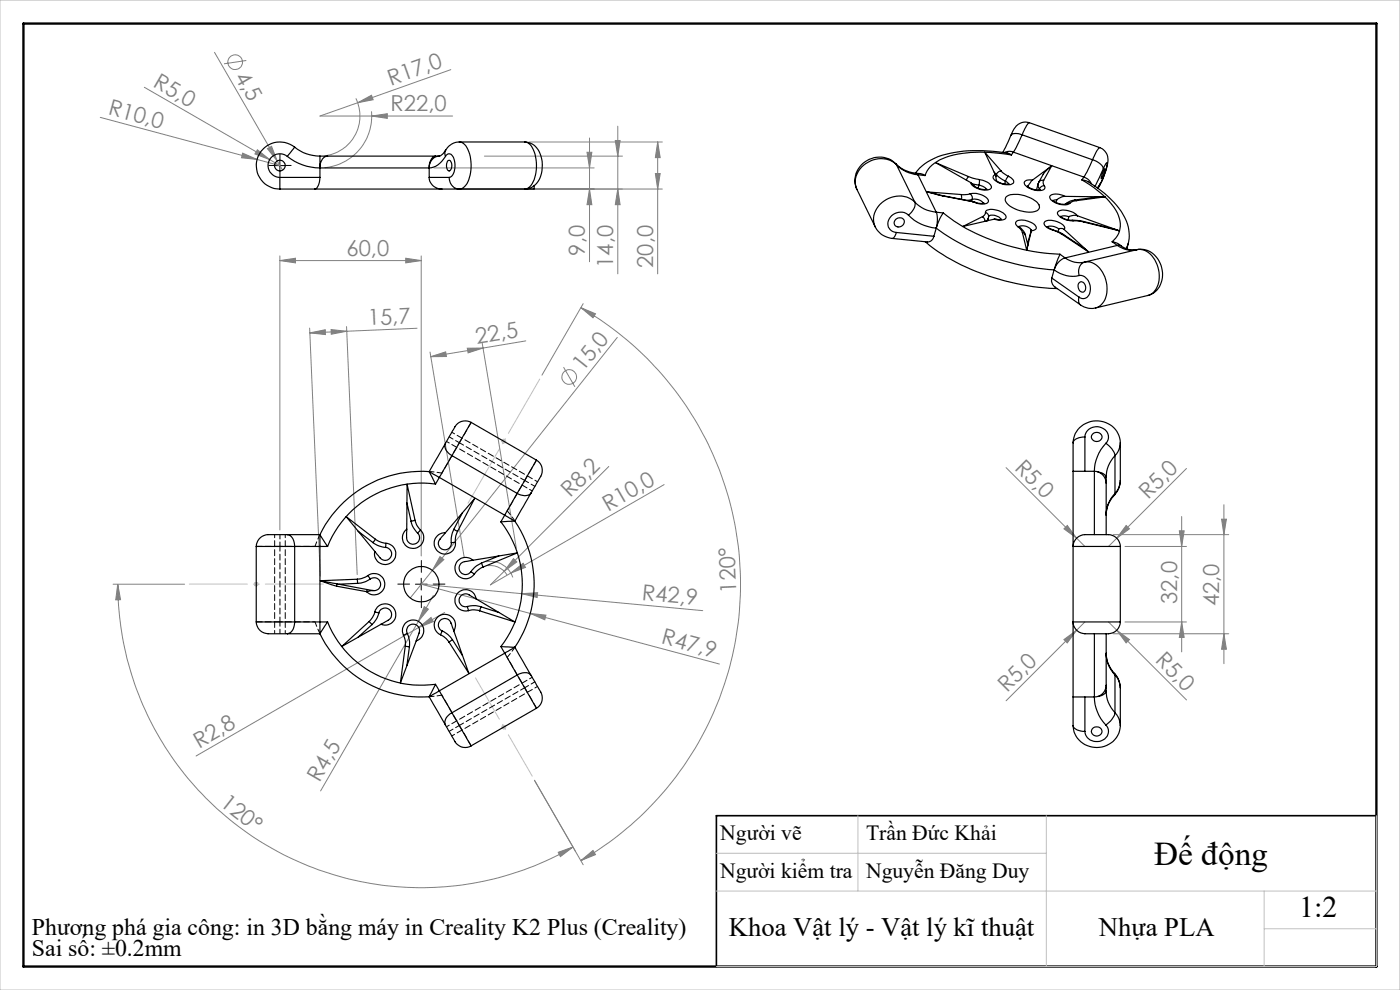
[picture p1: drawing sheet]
<svg xmlns="http://www.w3.org/2000/svg" width="297mm" height="210mm" viewBox="0 0 297 210" stroke-linecap="round" stroke-linejoin="round" font-family="sans-serif">
<g fill="none" stroke="#808080" stroke-width=".21">
<path d="M30.6 18.5l26.6 15.4M45.5 11.1l13.3 23M52.2 12.8l-4.7 .7M95.6 14.8l-19.7 7M21.3 24.9l33.2 8.9M51.5 32.5l3 1.3-3.3-.3zM54.5 33.8l4.9 1.3-2.2-1.2M54.6 31.8l2.6 2.1-3.1-1.2zM56.7 31.5l.9-.5 1.2 3.1zM58.8 34.1l1.1 2M75.5 20.9a8.5 8.5 0 0 1-6.6 12.1M75.9 21.8l2.9-1.6 .4 1z"/>
<path d="M75.9 21.8l-8 2.8h28.1M78.8 23.6a11 11 0 0 1-9.9 12M78.8 24.6l3.4-.5v1zM92 35.6h34M102.8 33.1h29.2M112.3 30.1h28.2M124.5 32.3h1.1l-.5 3.3zM125.1 29.3v26.2M130.5 29.8h1.1l-.5 3.3zM131.1 26.8v31.3M139 36.8h1.1l-.6 3.3zM139.5 30.1v28"/>
<path d="M139.5 30.1l.6 3.3h-1.1zM59.4 55.3l3.3-.5v1zM59.4 54.3v58.1M59.4 55.3h30M86.1 54.8l3.3 .5-3.3 .5zM89.4 54.3v63.6M125.1 40.1l.5 3.3h-1.1zM131.1 40.1l.5 3.3h-1.1zM140.5 40.1h-43.5M65.7 69.6l2.2 52.6M65.7 70.6l3.3-.7v1.1zM70.2 69.9l3.4 .4-3.3 .6z"/>
<path d="M73.5 69.3l2.3 52.6M73.6 70.3l-7.9 .3M88.5 69.6l-14.9 .7M91.2 74.7l7.3 43.4M91.4 75.7l3.1-1.1 .2 1zM99.1 73.9l3.4-.1-3.2 1.1zM102.3 72.8l7.2 43.5M102.5 73.8l-11.1 1.9M111.5 72.3l-9 1.5M119.6 77.9l2.4 4.1M123.2 65.3l3.1 1.3-.5 .8zM123.2 65.3a67.7 67.7 0 0 1 0 117.3"/>
<path d="M123.7 64.4l-8.7 15.2M131 71.6l-39.3 49.4M129.2 98.9l-22.2 22.3M213.4 99.2l16.8 16.7M251.7 99.4l-16.5 16.5M93.3 118.1l.9 .6-2.5 2.3zM103.1 119.2a5.1 5.1 0 0 1 5.7 3.3M108.9 118.5l.7 .7-2.6 2zM140.9 102.8l-36.9 21.3 3-2.9M225.7 112.2l.7-.7 2 2.7zM236.1 113.4h24.6M238.7 115.9h13"/>
<path d="M238.9 111.5l.7 .7-2.7 2zM250.2 112.6h1l-.5 3.3zM250.7 109.6v28.7M259.2 110.1h1l-.6 3.3zM259.6 107.1v33.7M24 123.9h15.2M25 123.9l.6 3.3h-1zM25 123.9a64.4 64.4 0 0 0 96.6 55.8M88.8 131.8l-20.8 36M88.8 133.1l2.6-2.1 .5 .9zM88.8 133.1l-47.2 27.3M90 128.7l.9 .5-2.1 2.6z"/>
<path d="M91.7 121l-4.7 5.9M91.9 126.3l-3.1 5.5M94.3 129.9l-5.5 3.2M103.4 120a4.2 4.2 0 0 1 4.2 1.9M108.4 121.6l2.6-2.1 .5 .9zM110.7 125.9l3.4-.2-.2 1zM110.7 125.9l-21.3-2 23.1 6.2M110.7 125.9l38.4 3.6M112.5 130.1l3.3 .4-.2 1zM112.5 130.1l40.1 10.8M225.7 135.7l2.7-2-2 2.7zM230.2 131.9l-16.8 16.8"/>
<path d="M235.2 131.9l16.5 16.6M236.1 134.4h24.6M236.9 133.7l2.7 2-.7 .7zM238.7 131.9h13M250.7 131.9l.5 3.3h-1zM259.6 134.4l.6 3.3h-1zM113.4 165.5l10.3 17.9M118.4 180.8l3.2-1.1-2.7 2zM123.2 182.6l2.6-2.2 .5 .9z"/>
<circle cx="49.9" cy="13.2" r="1.55"/>
<circle cx="120.8" cy="80" r="1.54"/>
</g>
<g fill="none" stroke="#c0c0c0" stroke-width=".21">
<path d="M0 0h297v210h-297zM106.4 93.6h1M106.5 93.3l.7 .7M106.9 93.1v1M107.2 93.3l-.7 .7M53.9 123.9h1M54 123.6l.7 .7M54.4 123.4v1M54.7 123.6l-.7 .7M106.4 154.2h1M106.5 153.9l.7 .7M106.9 153.7v1"/>
<path d="M107.2 153.9l-.7 .7M182 173v16M222 173v32M292 173v32h-140M152 189h140M152 181h70M268.2 189v16M268.2 197h23.8"/>
</g>
<path d="M58.1 35.1h-1.1M59.4 33.8v-1.1M59.4 36.3v1.2M60.6 35.1h1.2M86.9 123.9h-2.5M89.4 121.4v-2.5M89.4 126.4v2.5M91.9 123.9h2.5" fill="none" stroke="#000" stroke-width=".21" stroke-dasharray="15.2 1.3 1.3 1.3"/>
<path d="M58.1 35.1h2.5M59.4 33.9v2.5M88.1 123.9h2.5M89.4 122.7v2.5" fill="none" stroke="#000" stroke-width=".21"/>
<path d="M292 173h-140v32" fill="none" stroke="#000" stroke-width=".35"/>
<path d="M5 5h287v200h-287z" fill="none" stroke="#000" stroke-width=".5"/>
<path d="M99.3 106.8l15.2-26.4" fill="none" stroke="#c0c0c0" stroke-width=".21" stroke-dasharray="15.2 1.3 1.3 1.3" stroke-dashoffset="1.9"/>
<path d="M100.9 143.8l12 20.8" fill="none" stroke="#c0c0c0" stroke-width=".21" stroke-dasharray="15.2 1.3 1.3 1.3" stroke-dashoffset="5.1"/>
<path d="M68.6 123.9h-28.4" fill="none" stroke="#c0c0c0" stroke-width=".21" stroke-dasharray="15.2 1.3 1.3 1.3" stroke-dashoffset="2.9"/>
<g fill="#808080">
<path d="M56.7 31.5l.9-.5 1.2 3.1z"/>
<path d="M225.7 112.2l.7-.7 2 2.7z"/>
<path d="M54.6 31.8l2.6 2.1-3.1-1.2z"/>
<path d="M51.5 32.5l3 1.3-3.3-.3z"/>
<path d="M75.9 21.8l2.9-1.6 .4 1z"/>
<path d="M108.4 121.6l2.6-2.1 .5 .9z"/>
<path d="M88.8 133.1l2.6-2.1 .5 .9z"/>
<path d="M108.9 118.5l.7 .7-2.6 2z"/>
<path d="M238.9 111.5l.7 .7-2.7 2z"/>
<path d="M225.7 135.7l2.7-2-2 2.7z"/>
<path d="M93.3 118.1l.9 .6-2.5 2.3z"/>
<path d="M90 128.7l.9 .5-2.1 2.6z"/>
<path d="M236.9 133.7l2.7 2-.7 .7z"/>
<path d="M112.5 130.1l3.3 .4-.2 1z"/>
<path d="M110.7 125.9l3.4-.2-.2 1z"/>
<path d="M78.8 24.6l3.4-.5v1z"/>
<path d="M123.2 182.6l2.6-2.2 .5 .9zM123.2 65.3l3.1 1.3-.5 .8z"/>
<path d="M25 123.9l.6 3.3h-1zM118.4 180.8l3.2-1.1-2.7 2z"/>
<path d="M86.1 54.8l3.3 .5-3.3 .5zM59.4 55.3l3.3-.5v1z"/>
<path d="M65.7 70.6l3.3-.7v1.1zM70.2 69.9l3.4 .4-3.3 .6z"/>
<path d="M91.4 75.7l3.1-1.1 .2 1zM99.1 73.9l3.4-.1-3.2 1.1z"/>
<path d="M125.1 40.1l.5 3.3h-1.1zM124.5 32.3h1.1l-.5 3.3zM139 36.8h1.1l-.6 3.3zM139.5 30.1l.6 3.3h-1.1z"/>
<path d="M130.5 29.8h1.1l-.5 3.3zM131.1 40.1l.5 3.3h-1.1z"/>
<path d="M259.2 110.1h1l-.6 3.3zM259.6 134.4l.6 3.3h-1zM250.2 112.6h1l-.5 3.3zM250.7 131.9l.5 3.3h-1z"/>
</g>
<g fill="none" stroke="#000" stroke-width=".25">
<path d="M59.4 37.6v2.5M59.4 37.6h8.5M61 33.2a2.51 2.51 0 0 0-4 1.1 2.51 2.51 0 0 0 2.4 3.3M61 33.2a11.2 11.2 0 0 0 6.9 2.4M62.5 31.2a5 5 0 0 0-7.8 2.2 5 5 0 0 0 4.7 6.7M62.5 31.2l-1.5 2M62.5 31.2a8.5 8.5 0 0 0 5.4 1.9M67.9 35.6h23.2M67.9 37.6a3.6 3.6 0 0 1-.8 2.4l-.3 .1M67.9 33.1v2.5M67.9 35.6v2M67.9 33.1h1.6"/>
<path d="M69.5 33.1a2.08 2.08 0 0 0-1.6 2.5M69.5 33.1h22.9M91.1 37.6a2.57 2.57 0 0 0 2.6 2.5M91.1 37.6h4.2M91.1 35.6v2M92.4 33.1a2.12 2.12 0 0 0-1.3 2.5M92.4 33.1h.8M93.2 33.1a2.31 2.31 0 0 0-2.1 2.5M94.5 33.2a.88 .88 0 0 1 .9-.6 .88 .88 0 0 1 .8 .8 3.9 3.9 0 0 1-.5 4.1l-.4 .1M94.5 33.2a4.4 4.4 0 0 1-3.4 2.4M94.5 31.8l-.5 .8-.8 .5M94.5 31.8l-.1 .7 .1 .7"/>
<path d="M95 34.1l.1-.1a.99 .99 0 0 1 .7 1.5l-.1 .3a.46 .46 0 0 1-.4 .5 .46 .46 0 0 1-.5-.5l-.1-.8zM97.4 30.1a3.4 3.4 0 0 0-2.9 1.7M97.4 30.1a2.38 2.38 0 0 1 2 2.1 8.4 8.4 0 0 1-.6 7.1 1.94 1.94 0 0 1-2.2 .7 1.94 1.94 0 0 1-1.3-1.9v-.5M97.4 30.1h13.9M111.3 30.1a3.9 3.9 0 0 1 3.6 3.5 5.5 5.5 0 0 1-2.4 6.3l-1.2 .2M111.3 30.1a2.38 2.38 0 0 1 2 2.1 8.1 8.1 0 0 1-.9 7.4l-.5 .4-.6 .1M113.3 39.4v.7h-2M190 34.7a5.1 5.1 0 0 0-5.9-.7 5.1 5.1 0 0 0-2.6 5.4l.3 .8M190 34.7a6.6 6.6 0 0 0 4.4 2.1M190 34.7l.2 .3M190.2 35a7 7 0 0 0 4.5 2.1M190.2 35a5.3 5.3 0 0 0-5.6-.8 5.3 5.3 0 0 0-3.2 4.6l.4 1.4 3.9 7.9"/>
<path d="M190.2 35l3.9 7.9M194.4 36.8a3 3 0 0 1 1.9 .4M194.4 36.8l.3 .3M194.7 37.1l3.9 7.9M194.7 37.1l1.6 .1M205.5 37.5l2.3 .6M205.5 37.5l-.5 .7M205.5 37.5l-7-3 7.4 4.2M205.9 38.7a3.7 3.7 0 0 0 3.4 1.4h.1M206.3 39l1.4 .3M207.7 39.3a1.93 1.93 0 0 1 1.5 .9M207.7 39.3l-.2 .6"/>
<path d="M207.8 38.1a2.96 2.96 0 0 1 2.5 1.5 1.14 1.14 0 0 1-1.5 .7 3.3 3.3 0 0 1-2.9-1.6M207.8 38.1l-.1 1.2M210.9 36.5l.5 .5M211.1 37a.67 .67 0 0 0-.4 .7 .67 .67 0 0 0 .4 .6 3.6 3.6 0 0 0 3.9 .5 1.22 1.22 0 0 0-1-1.4M211.1 37l.2 1.2M211.3 38.2v.1a3.2 3.2 0 0 0 2.8 .7M211.4 37l.5 .6 1.4 .8M211.4 37l-.1 .5M212.4 36.3l.4 .4 1.2 .7M212.4 36.3a1.21 1.21 0 0 0-1 .7M212.4 36.3l-3.5-4 2.2 4.7M213.3 38.4l.7 .6"/>
<path d="M213.3 38.4l-.2 .6M214 37.4l-.7 1M214.5 28.7l-1.8 3.6M214.6 32.9l-.4-.3a31 31 0 0 0-15.2 .6 10.3 10.3 0 0 0-4.8 3.5M214.6 32.9a29.3 29.3 0 0 0-13.8 .4 6.5 6.5 0 0 0-4.5 3.9M215 32.3l-.8-.2-1.1 .2M215 32.3l-.4 .6M215 32.3l14.9 5.3M216.9 28.6l-1.9 3.7M216.9 28.6a2.13 2.13 0 0 0-2.4 .1M216.9 28.6l14.9 5.3M217.9 39.5l.5 .4 .9 .3h1.4"/>
<path d="M218.1 39.5v.1M218.1 39.5l-.1 .1M218.4 26a3.1 3.1 0 0 0-3.8 2.5l-.1 .2M218.4 26a4.3 4.3 0 0 0-1.5 2.6M218.4 26l14.9 5.3M219 38.2a1.35 1.35 0 0 0-1.7 .6 2.53 2.53 0 0 0 2.3 1.5 1.55 1.55 0 0 0 2.1-.6l-.2-.3M219 38.2l-.9 1.3M220.2 39v.6l.3 .5M220.2 39l-.3 1.3M220.4 38.6l-.2 .4M221.4 38.3a1.03 1.03 0 0 0 .1 1.1M221.4 38.3h-.7l-.3 .3"/>
<path d="M221.5 39.4a.98 .98 0 0 0-1 .7M223.1 35.2l-1.7 1.6-1 1.8M223.1 35.2l-1.7 3.1M223.1 35.2l-4.1 3M229.5 38.2h.5a19.4 19.4 0 0 1 8.9 8.6 7.8 7.8 0 0 1 .4 4.9M229.5 38.2a18 18 0 0 1 7.8 7.5 4.7 4.7 0 0 1-1.4 5.6M229.9 37.6l1.1 .6 .5 .8M229.9 37.6l-.4 .6M231.8 33.9l-1.9 3.7M231.8 33.9a3.1 3.1 0 0 1 2.3 1.9M233.1 39.6l-.2 .3M233.3 31.3a2.89 2.89 0 0 1 1.5 3.9l-.8 2.8-.9 1.6"/>
<path d="M233.3 31.3a3.8 3.8 0 0 0-1.3 2.1l-.2 .5M233.4 39l-.3 .6M233.4 39l-.6 .9M234.1 35.8l.7-1.3a10.4 10.4 0 0 1-1.4 4.5M234.1 35.8l-1.8 3.7M234.3 35.8l-.1 1-.6 1.1 .2-1zM59.4 40.1h7.4M66.8 40.1h26.9M93.7 40.1h17.6M185.7 48.1a4.4 4.4 0 0 0 3.6 2.5M190 46.5a.99 .99 0 0 1 1.7 .1 .99 .99 0 0 1-.7 1.5 .92 .92 0 0 1-1.2-.3 .92 .92 0 0 1 .2-1.3zM190.1 49.3l-.3 .9-.5 .4"/>
<path d="M190.1 49.3l8 .8M192.7 45.6a2.61 2.61 0 0 0-3-.2 2.61 2.61 0 0 0-1.2 2.7l.6 .9 1 .3M192.7 45.6a9.3 9.3 0 0 0 5.9 2.8M194.1 42.9a2.72 2.72 0 0 1-1.4 2.7M194.1 42.9a6.8 6.8 0 0 0 4.5 2.1M194.1 42.9a5.4 5.4 0 0 0-8.1 1.4 3.9 3.9 0 0 0-.3 3.8M196.3 51.3a46.5 46.5 0 0 0 24.1 9.7l3.9 .2M196.6 40.7l3.5 .8M196.6 40.7l3.5 .9M196.6 40.7l7.3 .6M198.1 50.1l-.4 .9-.7 .3-7.7-.7M198.6 48.4a48.7 48.7 0 0 0 25 8.8"/>
<path d="M198.6 45a5.6 5.6 0 0 1 0 3.4M198.6 48.4l-.5 1.7M198.6 45l1.5 .2M200.1 41.5v.1M200.1 41.5l6.2 1.2M200.1 41.6l6.3 1.2M200.1 45.2l-.7 1.1-.8 2.1M200.1 45.2a42.7 42.7 0 0 0 21.5 8.5l3.3 .2M203.9 41.3l.1 1M205.8 41.1l-1.9 .2M205.8 41.1a3.7 3.7 0 0 1 3.9 1.4 1.06 1.06 0 0 1-1.5 .8l-1.8-.5M205.8 41.1a1.08 1.08 0 0 1 .4 1.2"/>
<path d="M206.2 42.3a2.23 2.23 0 0 1 2.4 .8M206.2 42.3l-1.1 .2M206.2 42.3l-.1 .4M206.3 42.7l1.2 .4h1.2M206.3 42.7l.1 .1M206.4 42.8l.4 .1M208.4 46l.4 .3 .2 .6M208.4 46l-4.1 2 6.6-1.5M209.1 45.1a1.3 1.3 0 0 1 1.6-.7 3.3 3.3 0 0 1 2.7 1.5 1.01 1.01 0 0 1-1.4 .8l-1.1-.2M209.1 45.1l-.3 .6-.4 .3M209.1 45.1l.5 .3 .1 .5M209.7 46.3l-.4 .6"/>
<path d="M209.7 46.3l-.2 .5M209.7 46a1.95 1.95 0 0 1 2.7 .6M209.7 45.8v.5M210.9 46.5h1.6M213.4 41.9a4.1 4.1 0 0 1 4-.4 4.6 4.6 0 0 1 3.1 2.2 1.21 1.21 0 0 1-1.4 1.3 6.6 6.6 0 0 1-5.7-2.3zM216 48.1a.74 .74 0 0 1-.5-.9 .74 .74 0 0 1 .9-.5 3.9 3.9 0 0 1 3.4 1.4l-.1 .5-.9 .4M216 48.1l.5 .5 .4 .7M216 48.1l.3 .1M216.1 48l.2 .2M216.2 48.1a2.1 2.1 0 0 1 2.5 .7M216.3 48.2l.8 .8 .4 .9M216.9 49.3l.3 .1 .3 .5"/>
<path d="M216.9 49.3l.9 3.7M217.5 49.9l.6 2.1-.3 1M218.8 48.8h.1M218.8 49v-.2l-.8 2.9M218.8 49l-1 4M220.5 40.1l.1 .2M220.5 40.1v.2M222.1 48l1.2 .7M222.2 48.1a2.36 2.36 0 0 1 2.4 .5M223.1 59v.6l.5 1.1 5.6 4M223.1 59l5.8 4M223.3 48.8l2.1 .9"/>
<path d="M223.3 48.7l2.3 1.1M223.3 42.5l.5 .4 .8 .3 1 .1 .5-.1M223.3 48.7v.1M223.6 57.2a6.2 6.2 0 0 0 5.3 1.2M223.6 57.2l-.5 1.8M224.2 42.4l-.8 .2M224.2 42.4l-.2 .6M224.6 48.6a.95 .95 0 0 1 1.1 .1M224.6 48.6l-.2 .5M224.9 53.9l-1.3 3.3M224.9 53.9l1.1 .8M225 45.9a3.6 3.6 0 0 0 2.4 .8"/>
<path d="M225.1 46l.5-.2 1.2 .2M225.4 49.7l.2 .1M225.4 49.7l5.5 3.7M225.6 49.8l5.3 3.6M225.7 48.7a1.08 1.08 0 0 0-.9-1.4 3.1 3.1 0 0 0-3.2-.2 1.18 1.18 0 0 0 1 1.4l.7 .3M225.7 48.7l5.2 4.7M225.9 41.7a2.97 2.97 0 0 0-3.2-.1 1.89 1.89 0 0 0 1.9 1.7 2.64 2.64 0 0 0 2.3-.2M225.9 41.7l-.7 .1-1 .6M225.9 41.7l8.5 .1M226 54.7a3.7 3.7 0 0 0-2.4 2.5M226 54.7a5.1 5.1 0 0 0 4 .9M226.8 46l-.2 .6"/>
<path d="M226.9 43.1h-.5l-.3 .2M227.4 46.7l2.5 .3M227.4 46.7l.2 .1M227.6 46.8l2.3 .3M228 42.4l-1.1 .3-.8 .6M228 42.4l.3 .2M228.3 42.6l-.8 .1-.6 .4M228.6 45.8a3.9 3.9 0 0 0-4.1-1l-.1 .2a1.32 1.32 0 0 0 1.1 1.4l.7 .3 1.4 .1M228.6 45.8l-.8-.1-1 .3M228.6 45.8l8.9 3.2M228.9 58.4a2.59 2.59 0 0 1 2.3 3.5 1.45 1.45 0 0 1-.8 1.3 1.45 1.45 0 0 1-1.5-.2M229.9 47l7.6 2"/>
<path d="M229.9 47v.1M229.9 47.1l7.6 1.9M230 55.6a2.17 2.17 0 0 0-1.1 2.8M230.1 55.6a4.2 4.2 0 0 1 4.3 3.1 5.4 5.4 0 0 1-1.2 6.3l-.8 .3M230.1 55.6l11.1-2.6a3.8 3.8 0 0 1 4 2.6 5.4 5.4 0 0 1-.9 6.7l-.8 .4M230.1 55.6h-.1M234.4 41.8h-1.8l-4.6 .6M234.4 41.8l-6.1 .8M235.9 51.3l1.1 .3 .9 .6M235.9 51.3l1.1 .8M237 52.1a5.2 5.2 0 0 0 4 .9M237 52.1l.9 .1"/>
<path d="M237 52.1l-11 2.6M237.9 52.2a4 4 0 0 0 3.7 .7 5.1 5.1 0 0 1 5 5.5 4.3 4.3 0 0 1-3.1 4.3M239.3 51.7l-.4 1M239.3 51.7l-.3 1.1M228.9 60a.85 .85 0 0 1 .9-.1 .85 .85 0 0 1 .5 .9 .77 .77 0 0 1-.3 1.1 .77 .77 0 0 1-1.1-.4l-.2-.8zM228.9 63l-.1 1.1 .4 .6M229.2 64.7a3.8 3.8 0 0 0 3.2 .6M243.5 62.7l-11.1 2.6M94.5 94a2.14 2.14 0 0 0 1.4 2.7M94.5 94l-3.4 6M95.9 96.7l-2.7 4.6M95.9 96.7l13.8 8"/>
<path d="M99.9 89.6a2.6 2.6 0 0 0-3.7 1.5l-1.7 2.9M99.9 89.6l-4 7.1M99.9 89.6l13.9 8M113.8 97.6a2.81 2.81 0 0 1 .4 4.3l-1.5 2.7M113.8 97.6l-4.1 7.1M227.6 93.9a5 5 0 0 1 5.1-4.6 5 5 0 0 1 5 4.6M227.6 100v15.9M227.6 100h4.6M227.6 93.9v6.1M230.2 92.7a2.68 2.68 0 0 0-2.5 1l-.1 .2M230.2 92.7a2.52 2.52 0 0 1 2.5-2.2 2.52 2.52 0 0 1 2.5 2.2l-.2 .7-.4 .6M230.2 92.7v7.3"/>
<path d="M231.7 92.1a1.05 1.05 0 0 1 1.6-.2 1.05 1.05 0 0 1 .1 1.5 1.05 1.05 0 0 1-1.4 .1 1.05 1.05 0 0 1-.3-1.4zM232.2 100a2.57 2.57 0 0 1 2.5 2.5M232.2 100v13.4M234.6 94a4.2 4.2 0 0 1 1.9 2.7M234.6 94a9 9 0 0 0-2.4 6M236.5 96.7a6.6 6.6 0 0 0-1.8 4.6M236.5 96.7v8M237.7 93.9l-.3 1.4-.9 1.4M237.7 93.9v8M54.4 115.9h8.1M54.4 115.9v16M61 113.4h-3.5a2.72 2.72 0 0 0-3.1 2.5"/>
<path d="M61 113.4a2.19 2.19 0 0 1 1.5 2.5M61 113.4h6.9M62.5 115.9h5.4M62.5 115.9v16M67.9 113.4v2.5M67.9 113.4l1.6 2.5M67.9 115.9v16M67.9 115.9h1.6M76 112.7l3.1 2.4M79.1 115.1a5.1 5.1 0 0 0 2.7 1M79.7 114.4l.7 .5 1.5 .3M79.7 114.4l-.6 .7"/>
<path d="M79.7 114.4l-6.3-4.8 6.1 7.4M81.8 116.1a1.38 1.38 0 0 1 1 2.2 1.38 1.38 0 0 1-2.4-.2l-.9-1.1M81.9 115.2l-.1 .9M81.9 115.2a2.25 2.25 0 0 1 2 2.6 2.25 2.25 0 0 1-2.6 1.9 2.25 2.25 0 0 1-1.8-2.7M86.3 112.2v1.2a1.44 1.44 0 0 0 .9 1.9 1.44 1.44 0 0 0 1.8-1.1l-.1-.6-.3-.5M86.3 112.2a2.26 2.26 0 0 0-.4 3.3 2.26 2.26 0 0 0 3.3 .2 2.26 2.26 0 0 0 0-3.2M86.3 106.7l.9 3.9M87.2 110.6a4.9 4.9 0 0 0 1.4 2.5M88.1 110.4a4 4 0 0 0 1.1 2.1M88.1 110.4l-.9 .2M88.1 110.4l-1.7-7.7-.1 9.5M89.2 112.5l-.6 .6"/>
<path d="M91.1 100l2.1 1.3M91.1 100a23.9 23.9 0 0 0-23.2 13.4M91.1 100l1.3 2.7M92.4 102.7a21.4 21.4 0 0 0-22.9 13.2M93.2 101.3l13.9 8M93.2 101.3l-.8 1.4M94.5 113l-.8 .9a1.49 1.49 0 0 0-.6 1.7 1.49 1.49 0 0 0 1.4 1l.9-.4 .3-.5v-.6M94.5 113a2.27 2.27 0 0 0-2.4 2.2 2.27 2.27 0 0 0 2.4 2.3 2.27 2.27 0 0 0 2.1-2.5M96.3 112.3a5.3 5.3 0 0 0-.6 2.8M96.3 112.3l.8 .4M96.6 115l-.9 .1M97.1 112.7a3.7 3.7 0 0 0-.5 2.3"/>
<path d="M97.1 112.7l3.6-6.9-6.2 7.2M98.1 108.8l-1.8 3.5M100.3 118.8l-1.1 .3a1.41 1.41 0 0 0-1.8 1.5 1.41 1.41 0 0 0 2 1.1l.5-.4M100.3 118.8a2.26 2.26 0 0 0-3.2 .2 2.26 2.26 0 0 0 .3 3.3 2.26 2.26 0 0 0 3.2-.5M100.3 118.8l9.4-1.5-7.2 3M102.1 119.4a4.9 4.9 0 0 0-2.2 1.9M102.1 119.4l.4 .9M105.8 117.9l-3.7 1.5M106.3 110.7a21.5 21.5 0 0 1 0 26.5M107.1 109.3l2.1 1.3M107.1 109.3l-.8 1.4M109.2 110.6a23.8 23.8 0 0 1 0 26.7"/>
<path d="M109.2 110.6l-2.9 .1M109.7 104.7l-2.6 4.6M112.7 104.6a2.21 2.21 0 0 1-3 .1M112.7 104.6l-3.5 6M227.6 115.9a2.9 2.9 0 0 1 3.7-2.5h3.3a2.68 2.68 0 0 1 3.1 2.5M227.6 115.9h10.1M227.6 115.9v16M232.9 100.1a1.9 1.9 0 0 1 1.8 1.2M234.7 102.5v10.9M234.7 101.3v1.2M236.5 104.7a6.6 6.6 0 0 0-1.8 4.6 6 6 0 0 1 1.7-4.3M236.5 104.7l-.1 .3"/>
<path d="M237.7 101.9l-.5 1.9-.8 1.2M237.7 101.9l-.3 1.5-.9 1.3M237.7 115.9v16M54.4 131.9a2.85 2.85 0 0 0 3.5 2.5h3.1M54.4 131.9h8.1M61 134.4h6.9M62.5 131.9a2.29 2.29 0 0 1-1.5 2.5M62.5 131.9h5.4M67.9 131.9v2.5M67.9 134.4a23.9 23.9 0 0 0 23.2 13.4M67.9 131.9h1.6M68 123.2l3.4 1.1"/>
<path d="M68 123.2l3.5 .7M69.5 131.9l-1.6 2.5M69.5 131.9a21.4 21.4 0 0 0 22.9 13.3M71.4 124.3l6.4 1.2M71.5 123.9l-.1 .4M71.5 123.9l6.4 1.2M75.8 122.9v.8M75.8 122.9l-7.8 .3M75.8 123.7l-3.9 .2M77.9 125.1l1.2 .2M77.9 125.1l-.1 .4M78 122.1l.6 .7"/>
<path d="M78 122.1a2.26 2.26 0 0 1 3.1 .4 2.26 2.26 0 0 1-.2 3.1 2.26 2.26 0 0 1-3.1-.1M78 122.1l-1.3 .6-.9 .2M78.3 131.8l.6 .7M78.3 131.8l-5.8 5.3 8.3-4.7M78.6 122.8a1.38 1.38 0 0 1 2.1 .8 1.38 1.38 0 0 1-1.6 1.7M78.6 122.8a5 5 0 0 1-2.8 .9M78.9 132.5l-2.9 2.7M79.1 125.3l-1.3 .2M79.1 125.3h.1M79.5 129.8l.9 .2M79.5 129.8a2.26 2.26 0 0 1 2.9-1.6 2.26 2.26 0 0 1 1.4 2.9 2.26 2.26 0 0 1-3 1.3M79.5 129.8a4.1 4.1 0 0 1-1.2 2"/>
<path d="M80.4 130a1.39 1.39 0 0 1 2.3-.6 1.39 1.39 0 0 1-.7 2.4l-1.2 .6M80.4 130a4.7 4.7 0 0 1-1.5 2.5M85.6 134.8a2.28 2.28 0 0 1 1.2-3.1 2.28 2.28 0 0 1 3 1.3 2.28 2.28 0 0 1-1.5 3M85.6 134.8a3.6 3.6 0 0 1 .4 2.3M86 137.1l.9 .1M86.4 134.4a1.4 1.4 0 0 1 1.4-2 1.4 1.4 0 0 1 1 2.2l-.5 1.4M86.4 134.4l-.8 .4M86.4 134.4a5.3 5.3 0 0 1 .5 2.8M86.9 137.2l-.6 3.9M88.3 136l-3.4 8.8 1.1-7.7M93.5 134.6a4.4 4.4 0 0 1 1.8 1.6M93.8 133.8a1.39 1.39 0 0 1-.1-2.4 1.39 1.39 0 0 1 2.1 1.1l.5 1.3"/>
<path d="M93.8 133.8l-.3 .8M93.8 133.8a5 5 0 0 1 2.2 1.9M96 135.7l-.7 .5M96 135.7l2.1 3.4M96.3 133.8a2.28 2.28 0 0 0-.8-3.2 2.28 2.28 0 0 0-3.1 .9 2.28 2.28 0 0 0 1.1 3.1M96.3 133.8l3.1 9-4.1-6.6M99.1 128.6l.3 .9M99.1 128.6a5.1 5.1 0 0 1 2.9 .1M99.4 129.5a3.7 3.7 0 0 1 2.3 .1M99.9 121.3l.7 .5M101 127.1l-1-.6a1.43 1.43 0 0 0-2.1-.2 1.43 1.43 0 0 0 .1 2.2l.5 .2 .6-.1M101 127.1a2.28 2.28 0 0 0-2.6-2 2.28 2.28 0 0 0-1.8 2.7 2.28 2.28 0 0 0 2.8 1.7"/>
<path d="M101 127.1l8.2 4.8-7.5-2.3M102 128.7l-.3 .9M102 128.7l3.8 1.2M102.5 120.3a4 4 0 0 0-1.9 1.5M106.3 137.2l2.9 .1M106.3 137.2l.8 1.4M107.1 138.6l2.6 4.6M107.1 138.6l-13.9 7.9M109.2 137.3l3.5 6M109.2 137.3l-2.1 1.3M227.6 131.9a2.9 2.9 0 0 0 3.7 2.5 14.8 14.8 0 0 0 5.1-.3l.9-.9 .4-1.3M227.6 131.9v15.9"/>
<path d="M227.6 131.9h10.1M232.2 134.4v13.4M234.7 134.4v11M91.1 147.8l3.4 6M92.4 145.2l-1.3 2.6M92.4 145.2l.8 1.3M93.2 146.5l2.7 4.7M93.2 146.5l-2.1 1.3M94.5 153.8l1.8 3.1a2.59 2.59 0 0 0 3.6 1.3M95.9 151.2a2.16 2.16 0 0 0-1.4 2.6M95.9 151.2l4 7M109.7 143.2a2.27 2.27 0 0 1 3 .1"/>
<path d="M109.7 143.2l4.1 7M109.7 143.2l-13.8 8M112.7 143.3l1.7 2.9a2.69 2.69 0 0 1-.6 4M113.8 150.2l-13.9 8M227.6 153.9a5 5 0 0 0 5.1 4.7 5 5 0 0 0 5-4.7M227.6 153.9a2.23 2.23 0 0 0 2.6 1.2M227.6 147.8h4.6M227.6 147.8v6.1M230.2 147.8v7.3M231.8 154.5a1.05 1.05 0 0 1 1.6-.1 1.05 1.05 0 0 1-.1 1.6 1.04 1.04 0 0 1-1.4-.1 1.04 1.04 0 0 1-.1-1.4zM232.2 147.8a9 9 0 0 0 2.4 6M234.6 153.8a2.15 2.15 0 0 1 .2 2.5 2.15 2.15 0 0 1-2.3 1 2.35 2.35 0 0 1-2.3-2.2"/>
<path d="M234.7 145.4a2.51 2.51 0 0 1-2.5 2.4M234.7 146.5a6.6 6.6 0 0 0 1.8 4.7M234.7 146.5a1.86 1.86 0 0 1-1.8 1.2M234.7 145.4v1.1M236.4 142.8a6.3 6.3 0 0 1-1.7-4.2 6.6 6.6 0 0 0 1.8 4.6M236.4 142.8a4.7 4.7 0 0 1 1.3 3.1M236.4 142.8l.1 .4M236.5 151.2a4.4 4.4 0 0 1-1.9 2.6M236.5 151.2l.9 1.3 .3 1.4M236.5 143.2l.9 1.3 .3 1.4M236.5 143.2v8M237.7 145.9v8"/>
<circle cx="59.4" cy="35.1" r="1.13"/>
<circle cx="89.4" cy="123.9" r="3.8"/>
</g>
<path d="M97.5 93.9l-2.2-1.2M97.5 93.9l13.8 8M59.4 115.9v-2.5M111.3 101.9l2.2 1.3M59.4 131.9v2.5M59.4 131.9v-16M97.5 153.9l-2.2 1.2M111.3 145.9l-13.8 8M111.3 145.9l2.2-1.3" fill="none" stroke="#000" stroke-width=".21" stroke-dasharray="1.3 .6" stroke-dashoffset=".3"/>
<path d="M59.4 115.9h7.4M93.7 100.4l3.8-6.5M111.3 101.9l-3.7 6.5M66.8 131.9h-7.4M107.6 139.4l3.7 6.5M97.5 153.9l-3.8-6.5" fill="none" stroke="#000" stroke-width=".21" stroke-dasharray="1.3 .6" stroke-dashoffset=".7"/>
<path d="M66.8 115.9l1.1-2.5M91.1 100l2.6 .4M107.6 108.4l1.6 2.1M67.9 134.4l-1.1-2.5M109.2 137.3l-1.6 2.1M93.7 147.4l-2.6 .4" fill="none" stroke="#000" stroke-width=".21" stroke-dasharray="1.3 .6" stroke-dashoffset=".2"/>
<path d="M94.7 93.6l18.2 10.5M58.3 113.4v21M114 102.2l-18.1-10.5M60.5 134.4v-21M95.9 156.1l18.1-10.5M112.9 143.7l-18.2 10.5" fill="none" stroke="#000" stroke-width=".21" stroke-dasharray="1.3 .6" stroke-dashoffset=".6"/>
<path d="M97.5 93.9l2.5-4.3M113.8 97.6l-2.5 4.3M54.4 115.9h5M59.4 131.9h-5M100 158.2l-2.5-4.3M111.3 145.9l2.5 4.3" fill="none" stroke="#000" stroke-width=".21" stroke-dasharray="1.3 .6"/>
<text font-size="7.1" x="244.9" y="183.5">Đế động</text>
<text font-size="6.3" x="275.6" y="194.5">1:2</text>
<g font-size="5.6">
<text x="154.6" y="198.6">Khoa Vật lý - Vật lý kĩ thuật</text>
<text x="233.1" y="198.6">Nhựa PLA</text>
</g>
<g font-size="5">
<text x="6.8" y="198.3">Phương phá gia công: in 3D bằng máy in Creality K2 Plus (Creality)</text>
<text x="6.8" y="202.9">Sai số: ±0.2mm</text>
</g>
<g font-size="4.7" fill="#808080">
<text x="49.7" y="16.2" transform="rotate(60 49.7 16.2)">4,5</text>
<text x="32.3" y="18.3" transform="rotate(30 32.3 18.3)">R5,0</text>
<text x="82.9" y="23.6">R22,0</text>
<text x="82.9" y="18.2" transform="rotate(-19 82.9 18.2)">R17,0</text>
<text x="22.8" y="24.3" transform="rotate(15 22.8 24.3)">R10,0</text>
<text x="73.5" y="54.2">60,0</text>
<text x="124.1" y="54.2" transform="rotate(-90 124.1 54.2)">9,0</text>
<text x="130.1" y="56.8" transform="rotate(-90 130.1 56.8)">14,0</text>
<text x="138.5" y="56.8" transform="rotate(-90 138.5 56.8)">20,0</text>
<text x="78.1" y="69" transform="rotate(-2 78.1 69)">15,7</text>
<text x="101.2" y="73" transform="rotate(-9 101.2 73)">22,5</text>
<text x="123.7" y="79" transform="rotate(-52 123.7 79)">15,0</text>
<text x="215.1" y="99.4" transform="rotate(45 215.1 99.4)">R5,0</text>
<text x="121" y="105.7" transform="rotate(-45 121 105.7)">R8,2</text>
<text x="243.5" y="106.1" transform="rotate(-45 243.5 106.1)">R5,0</text>
<text x="129" y="108.5" transform="rotate(-30 129 108.5)">R10,0</text>
<text x="156.2" y="125.7" transform="rotate(-93 156.2 125.7)">120°</text>
<text x="136.1" y="127.3" transform="rotate(5 136.1 127.3)">R42,9</text>
<text x="249.7" y="128.1" transform="rotate(-90 249.7 128.1)">32,0</text>
<text x="258.7" y="128.6" transform="rotate(-90 258.7 128.6)">42,0</text>
<text x="140.1" y="136.5" transform="rotate(15 140.1 136.5)">R47,9</text>
<text x="244.9" y="140.3" transform="rotate(45 244.9 140.3)">R5,0</text>
<text x="213.7" y="147" transform="rotate(-45 213.7 147)">R5,0</text>
<text x="42.2" y="158.8" transform="rotate(-30 42.2 158.8)">R2,8</text>
<text x="67.8" y="166.1" transform="rotate(-60 67.8 166.1)">R4,5</text>
<text x="46.5" y="170.8" transform="rotate(38 46.5 170.8)">120°</text>
</g>
<g font-size="4.6">
<text x="152.8" y="178.2">Người vẽ</text>
<text x="183.7" y="178.2">Trần Đức Khải</text>
<text x="152.8" y="186.3">Người kiểm tra</text>
<text x="183.7" y="186.3">Nguyễn Đăng Duy</text>
</g>
</svg>
